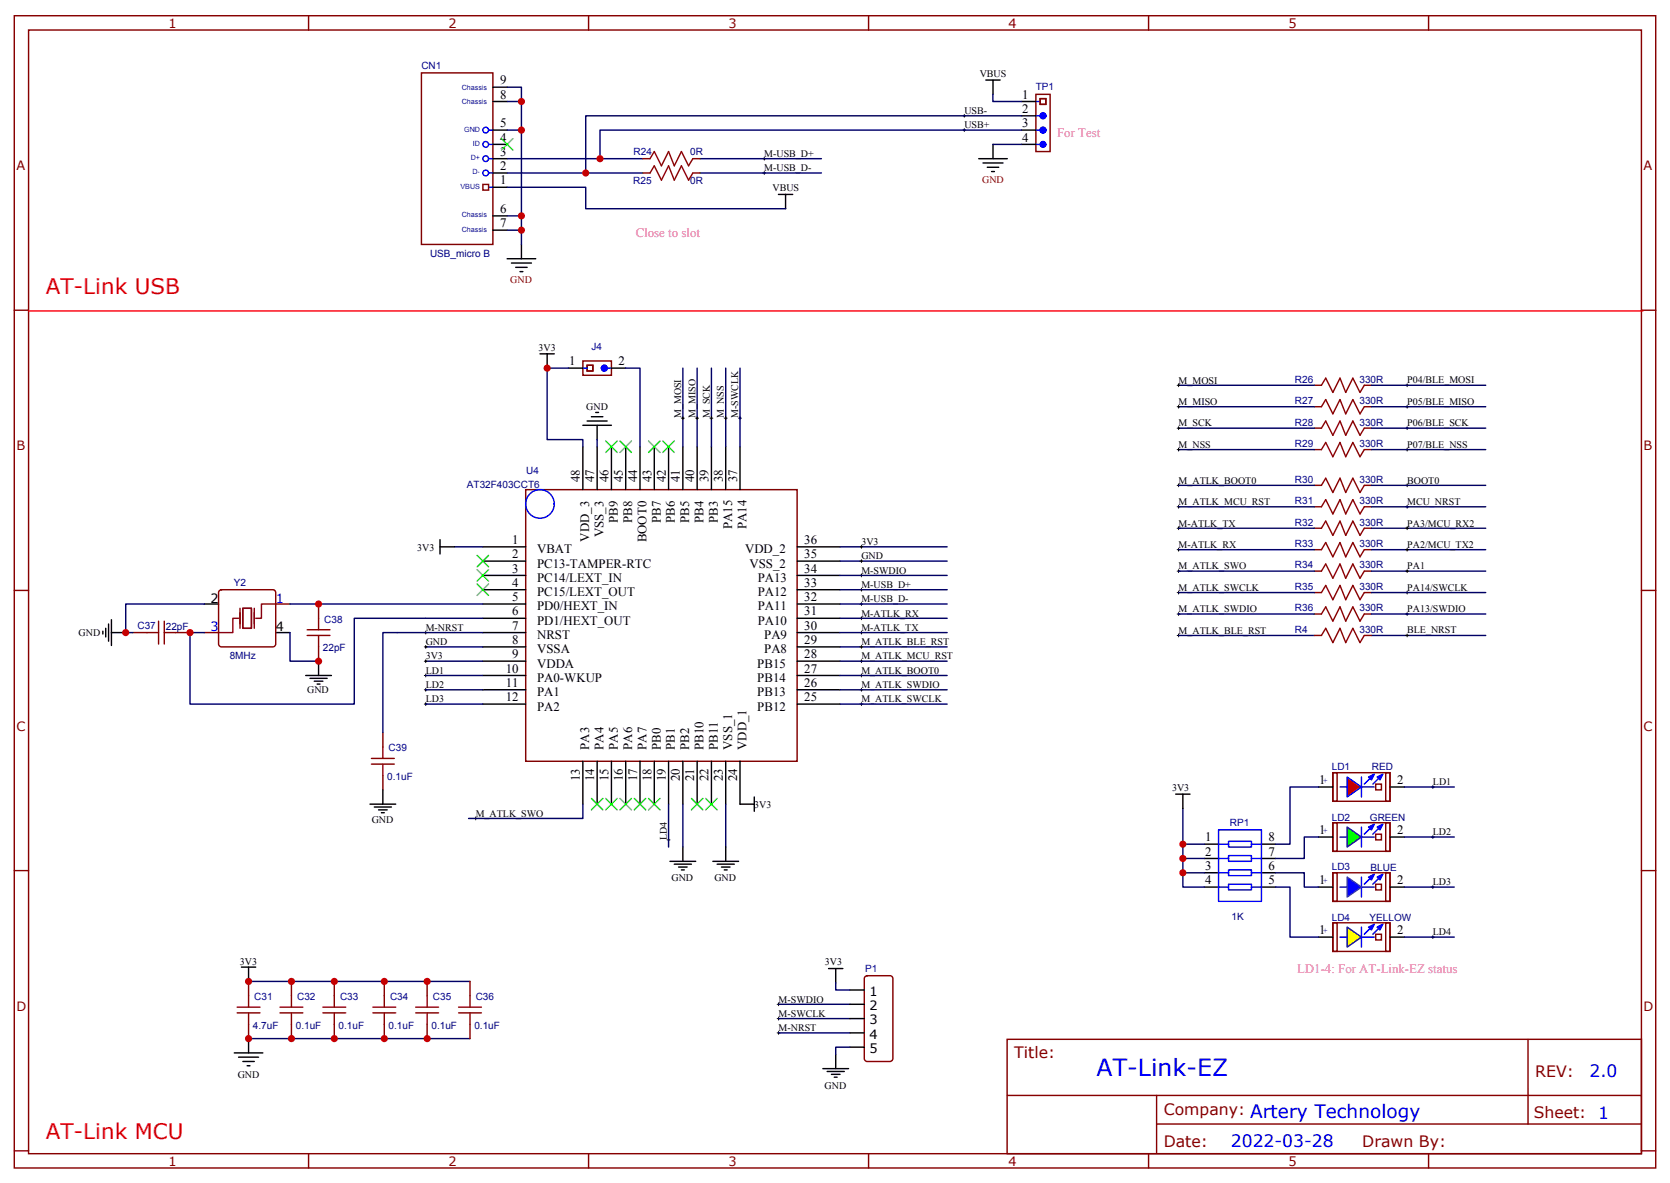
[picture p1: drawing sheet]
<svg xmlns="http://www.w3.org/2000/svg" width="412mm" height="292mm" viewBox="0 0 412 292" stroke-linecap="round" stroke-linejoin="round" font-family="sans-serif">
<g fill="none" stroke="#870000" stroke-width=".35">
<path d="M3.5 3.9h405.4v284.3h-405.4zM7.1 7.4h398.2v277.3h-398.2zM76.2 3.9v3.5M145.3 3.9v3.5M214.5 3.9v3.5M283.6 3.9v3.5M352.8 3.9v3.5M3.5 76.6h3.6M405.3 76.6h3.6M3.5 145.7h3.6M405.3 145.7h3.6M3.5 214.8h3.6"/>
<path d="M405.3 214.8h3.6M248.7 256.5h156.6v28.2h-156.6zM377.3 256.5v20.9M248.7 270.3h156.5M285.6 277.4h119.6M285.6 270.3v14.1M3.5 284h3.6M76.2 284.7v3.5M145.3 284.7v3.5M214.5 284.7v3.5M283.6 284.7v3.5M352.8 284.7v3.5"/>
<path d="M405.3 284h3.6"/>
</g>
<path d="M330.9 218.9h1.8M336.2 216.4v5M336.2 218.9h3.2" fill="none" stroke="#00f" stroke-width=".35"/>
<path d="M332.7 216.4l3.5 2.5-3.5 2.5z" fill="#00f"/>
<path d="M332.7 216.4l3.5 2.5-3.5 2.5z" fill="none" stroke="#1254cc" stroke-width=".35"/>
<path d="M340.1 216.4l1.4-.7-.7 1.4z" fill="#00f"/>
<path d="M340.1 216.4l1.4-.7-.7 1.4z" fill="none" stroke="#00f" stroke-width=".35"/>
<path d="M338 216.4l1.4-.7-.7 1.4z" fill="#00f"/>
<g fill="none" stroke="#00f" stroke-width=".35">
<path d="M120.6 32.1h1.1M120.6 35.6h1.1M120.6 39.2h1.1M255.8 25h1.1M255.8 28.6h1.1M255.8 32.1h1.1M255.8 35.6h1.1M120.6 42.7h1.1M120.6 46.2h1.1M338 216.4l1.4-.7-.7 1.4zM339 216.1l-2.1 2.1M341.1 216.1l-2.1 2.1"/>
<path d="M330.9 231.2h1.8M336.2 228.8v4.9M336.2 231.2h3.2"/>
<circle cx="119.9" cy="32.1" r=".71"/>
<circle cx="119.9" cy="35.6" r=".71"/>
<circle cx="119.9" cy="39.2" r=".71"/>
<circle cx="257.6" cy="32.1" r=".71"/>
<circle cx="257.6" cy="28.6" r=".71"/>
<circle cx="119.9" cy="42.7" r=".71"/>
<circle cx="133.3" cy="124.4" r="3.5"/>
</g>
<path d="M104.1 18h17.6v42.3h-17.6zM255.8 23.3h3.5v14.1h-3.5zM256.9 24.3h1.4v1.5h-1.4zM119.2 45.5h1.4v1.4h-1.4zM129.8 120.8h67v67.1h-67zM329.1 215.4h14.2v7h-14.2zM329.1 215.4h1.1v7h-1.1zM339.7 218.2h1.4v1.4h-1.4zM342.2 215.4h1.1v7h-1.1z" fill="none" stroke="#800000" stroke-width=".35"/>
<g fill="none" stroke="#000" stroke-width=".35">
<path d="M121.7 25h3.5M121.7 32.1h3.5M121.7 35.6h3.5M121.7 21.5h3.5M121.7 39.2h3.5M252.2 25h3.6M252.2 28.6h3.6M252.2 32.1h3.6M252.2 35.6h3.6M121.7 53.3h3.5M121.7 56.8h3.5M121.7 46.2h3.5"/>
<path d="M121.7 42.7h3.5M143.9 110.2v10.6M147.5 110.2v10.6M151 110.2v10.6M154.5 110.2v10.6M158 110.2v10.6M161.6 110.2v10.6M165.1 110.2v10.6M168.6 110.2v10.6M172.2 110.2v10.6M175.7 110.2v10.6M179.2 110.2v10.6"/>
<path d="M182.7 110.2v10.6M119.2 134.9h10.6M119.2 138.5h10.6M196.8 134.9h10.6M196.8 138.5h10.6M119.2 142h10.6M119.2 145.5h10.6M119.2 149h10.6M119.2 152.6h10.6M119.2 156.1h10.6M119.2 159.6h10.6M196.8 142h10.6"/>
<path d="M196.8 145.5h10.6M196.8 149h10.6M196.8 152.6h10.6M196.8 156.1h10.6M196.8 159.6h10.6M119.2 163.2h10.6M119.2 166.7h10.6M119.2 170.2h10.6M119.2 173.7h10.6M196.8 163.2h10.6M196.8 166.7h10.6M196.8 170.2h10.6"/>
<path d="M196.8 173.7h10.6M143.9 187.9v10.5M147.5 187.9v10.5M151 187.9v10.5M154.5 187.9v10.5M158 187.9v10.5M161.6 187.9v10.5M165.1 187.9v10.5M168.6 187.9v10.5M172.2 187.9v10.5M175.7 187.9v10.5M179.2 187.9v10.5"/>
<path d="M182.7 187.9v10.5M325.6 218.9h3.5M343.3 218.9h3.5"/>
</g>
<g fill="#00f" stroke="#00f" stroke-width=".35">
<circle cx="257.6" cy="35.6" r=".71"/>
<circle cx="257.6" cy="28.6" r=".71"/>
<circle cx="257.6" cy="32.1" r=".71"/>
</g>
<path d="M332.7 228.8l3.5 2.4-3.5 2.5z" fill="#ff0"/>
<path d="M332.7 228.8l3.5 2.4-3.5 2.5z" fill="none" stroke="#0000bf" stroke-width=".35"/>
<path d="M340.1 228.8l1.4-.7-.7 1.4z" fill="#00f"/>
<path d="M340.1 228.8l1.4-.7-.7 1.4z" fill="none" stroke="#00f" stroke-width=".35"/>
<path d="M338 228.8l1.4-.7-.7 1.4z" fill="#00f"/>
<path d="M330.9 206.6h1.8M336.2 204.1v4.9M336.2 206.6h3.2M338 228.8l1.4-.7-.7 1.4zM339 228.4l-2.1 2.1M341.1 228.4l-2.1 2.1" fill="none" stroke="#00f" stroke-width=".35"/>
<path d="M329.1 227.7h14.2v7.1h-14.2zM329.1 227.7h1.1v7.1h-1.1zM339.7 230.5h1.4v1.5h-1.4zM342.2 227.7h1.1v7.1h-1.1z" fill="none" stroke="#800000" stroke-width=".35"/>
<path d="M325.6 231.2h3.5M343.3 231.2h3.5" fill="none" stroke="#000" stroke-width=".35"/>
<path d="M332.7 204.1l3.5 2.5-3.5 2.4z" fill="#0f0"/>
<path d="M332.7 204.1l3.5 2.5-3.5 2.4z" fill="none" stroke="#0000bf" stroke-width=".35"/>
<path d="M340.1 204.1l1.4-.7-.7 1.4z" fill="#00f"/>
<path d="M340.1 204.1l1.4-.7-.7 1.4z" fill="none" stroke="#00f" stroke-width=".35"/>
<path d="M338 204.1l1.4-.7-.7 1.4z" fill="#00f"/>
<path d="M330.9 194.2h1.8M336.2 191.7v5M336.2 194.2h3.2M338 204.1l1.4-.7-.7 1.4zM339 203.7l-2.1 2.1M341.1 203.7l-2.1 2.1" fill="none" stroke="#00f" stroke-width=".35"/>
<path d="M329.1 203h14.2v7.1h-14.2zM329.1 203h1.1v7.1h-1.1zM339.7 205.8h1.4v1.5h-1.4zM342.2 203h1.1v7.1h-1.1z" fill="none" stroke="#800000" stroke-width=".35"/>
<path d="M325.6 206.6h3.5M343.3 206.6h3.5" fill="none" stroke="#000" stroke-width=".35"/>
<path d="M332.7 191.7l3.5 2.5-3.5 2.5z" fill="#f00"/>
<path d="M332.7 191.7l3.5 2.5-3.5 2.5z" fill="none" stroke="#00f" stroke-width=".35"/>
<path d="M340.1 191.7l1.4-.7-.7 1.4z" fill="#00f"/>
<path d="M340.1 191.7l1.4-.7-.7 1.4z" fill="none" stroke="#00f" stroke-width=".35"/>
<path d="M338 191.7l1.4-.7-.7 1.4z" fill="#00f"/>
<g fill="none" stroke="#00f" stroke-width=".35">
<path d="M143.9 90.8h1.1M149.9 90.8h1.1M338 191.7l1.4-.7-.7 1.4zM339 191.4l-2.1 2.1M341.1 191.4l-2.1 2.1M300.9 204.8h10.6v17.6h-10.6zM300.9 208.3h2.5M300.9 211.8h2.5M300.9 215.4h2.5M300.9 218.9h2.5M303.4 207.6h5.6v1.4h-5.6zM303.4 211.1h5.6v1.4h-5.6z"/>
<path d="M303.4 214.7h5.6v1.4h-5.6zM303.4 218.2h5.6v1.4h-5.6zM309 208.3h2.5M309 211.8h2.5M309 215.4h2.5M309 218.9h2.5"/>
<circle cx="149.2" cy="90.8" r=".71"/>
</g>
<path d="M143.9 89.1h7.1v3.5h-7.1zM145 90.1h1.4v1.4h-1.4zM329.1 190.7h14.2v7h-14.2zM329.1 190.7h1.1v7h-1.1zM339.7 193.5h1.4v1.4h-1.4zM342.2 190.7h1.1v7h-1.1z" fill="none" stroke="#800000" stroke-width=".35"/>
<g fill="none" stroke="#000" stroke-width=".35">
<path d="M243.5 19.8h3.5M245.2 19.8v3.5M241.7 39.2h7M245.2 35.6v3.6M192.2 48h3.6M194 48v3.5M242.7 40.2h5M243.8 41.3h2.8M244.9 42.3h.7M125.2 63.9h7.1M126.3 64.9h4.9M127.4 66h2.8"/>
<path d="M128.4 67h.7M128.8 60.3v3.6M133.3 87.3h3.6M135.1 87.3v3.5M140.4 90.8h3.5M151 90.8h3.5M143.9 105h7.1M145 103.9h4.9M146 102.8h2.9M147.1 101.8h.7M147.5 105v3.5M108.7 134.9h3.5"/>
<path d="M108.7 133.2v3.5M25.4 155.8v.7M26.1 155v2.2M26.8 154v4.2M27.5 156.1h3.5M27.5 152.9v6.4M50.4 149h3.6M68.1 156.1h3.5M75.5 166.7h6.3M76.6 167.4h4.2M77.6 168.1h2.1M78.3 168.8h.7"/>
<path d="M78.7 163.2v3.5M91.4 198.4h6.3M92.4 199.1h4.3M93.5 199.8h2.1M94.5 194.9v3.5M182.7 198.4h3.6M186.3 196.7v3.5M290.3 196h3.6M292.1 196v3.5M325.6 194.2h3.5M343.3 194.2h3.5M94.2 200.6h.7"/>
<path d="M165.5 212.5h6.3M166.5 213.3h4.2M167.6 214h2.1M168.3 214.7h.7M168.6 209v3.5M176 212.5h6.4M177.1 213.3h4.2M178.2 214h2.1M178.9 214.7h.7M179.2 209v3.5M297.4 208.3h3.5M297.4 211.8h3.5"/>
<path d="M297.4 215.4h3.5M297.4 218.9h3.5M311.5 208.3h3.5M311.5 211.8h3.5M311.5 215.4h3.5M311.5 218.9h3.5M59.6 238.7h3.5M61.4 238.7v3.5M204.6 239h3.5M206.4 239v3.5M57.9 259.8h7M61.4 256.3v3.5"/>
<path d="M209.9 244.3h3.5M209.9 247.8h3.5M209.9 251.4h3.5M209.9 254.9h3.5M209.9 258.4h3.5M58.9 260.9h5M60 261.9h2.8M61 263h.7M203.2 263.7h6.3M204.3 264.4h4.2M205.3 265.1h2.1M206 265.8h.7"/>
<path d="M206.4 260.2v3.5"/>
</g>
<g fill="none" stroke="#000" stroke-width=".25">
<path d="M188.4 39.2h.7M188.7 38.8v.7M237.8 28.6h.7M237.8 32.1h.7M238.1 28.2v.7M238.1 31.8v.7M188.4 42.7h.7M188.7 42.3v.7M290.7 95.1h.7M291 94.7v.7M347.1 95.1h.7M347.5 94.7v.7"/>
<path d="M168.3 103.2h.7M168.6 102.8v.7M171.8 103.2h.7M172.2 102.8v.7M175.3 103.2h.7M175.7 102.8v.7M178.9 103.2h.7M179.2 102.8v.7M182.4 103.2h.7M182.7 102.8v.7M290.7 119.8h.7M290.7 110.9h.7"/>
<path d="M290.7 105.7h.7M290.7 100.4h.7M291 100v.7M291 105.3v.7M291 110.6v.7M291 119.4v.7M347.1 119.8h.7M347.1 110.9h.7M347.1 105.7h.7M347.1 100.4h.7M347.5 100v.7M347.5 105.3v.7"/>
<path d="M347.5 110.6v.7M347.5 119.4v.7M212.4 134.9h.7M212.4 138.5h.7M212.7 134.6v.7M212.7 138.1v.7M290.7 125.1h.7M290.7 135.6h.7M290.7 130.4h.7M291 124.7v.7M291 130v.7M291 135.3v.7"/>
<path d="M347.1 125.1h.7M347.1 135.6h.7M347.1 130.4h.7M347.5 124.7v.7M347.5 130v.7M347.5 135.3v.7M104.8 156.1h.7M104.8 159.6h.7M105.1 155.8v.7M105.1 159.3v.7M212.4 156.1h.7M212.4 142h.7"/>
<path d="M212.4 152.6h.7M212.4 149h.7M212.4 145.5h.7M212.4 159.6h.7M212.7 141.6v.7M212.7 145.2v.7M212.7 148.7v.7M212.7 152.2v.7M212.7 155.8v.7M212.7 159.3v.7M290.7 140.9h.7M290.7 151.5h.7"/>
<path d="M290.7 146.2h.7M290.7 156.8h.7M291 140.6v.7M291 145.9v.7M291 151.2v.7M291 156.5v.7M347.1 140.9h.7M347.1 151.5h.7M347.1 146.2h.7M347.1 156.8h.7M347.5 140.6v.7M347.5 145.9v.7"/>
<path d="M347.5 151.2v.7M347.5 156.5v.7M104.8 173.7h.7M104.8 170.2h.7M104.8 166.7h.7M104.8 163.2h.7M105.1 162.8v.7M105.1 166.3v.7M105.1 169.9v.7M105.1 173.4v.7M212.4 173.7h.7M212.4 170.2h.7"/>
<path d="M212.4 166.7h.7M212.4 163.2h.7M212.7 162.8v.7M212.7 166.3v.7M212.7 169.9v.7M212.7 173.4v.7M353.5 194.2h.7M353.8 193.9v.7M117.1 202h.7M117.5 201.6v.7M164.7 207.3h.8M165.1 206.9v.7"/>
<path d="M353.5 218.9h.7M353.5 206.6h.7M353.8 206.2v.7M353.8 218.5v.8M353.5 231.2h.7M353.8 230.9v.7M191.9 254.9h.7M191.9 247.8h.7M191.9 251.4h.7M192.3 247.5v.7M192.3 251v.7M192.3 254.5v.7"/>
</g>
<g fill="none" stroke="#006" stroke-width=".35">
<path d="M125.2 39.2h33.5M125.2 21.5h3.6v38.8M125.2 32.1h3.6M125.2 25h3.6M172.9 39.2h29.9M245.2 23.3v1.7h7M245.2 35.6h7M252.2 28.6h-107.6v14.1M252.2 32.1h-104v7.1M125.2 42.7h33.5M125.2 46.2h19.4v5.3h49.4M125.2 53.3h3.6"/>
<path d="M125.2 56.8h3.6M172.9 42.7h29.9M140.4 90.8h-5.3v17.7h8.8v1.7M154.5 90.8h3.5v19.4M168.6 90.8v19.4M172.2 90.8v19.4M175.7 90.8v19.4M179.2 90.8v19.4M182.7 90.8v19.4M291 95.1h33.6M338.7 95.1h28.2M147.5 108.5v1.7"/>
<path d="M291 119.8h33.6M291 100.4h33.6M291 105.7h33.6M291 110.9h33.6M338.7 119.8h28.2M338.7 100.4h28.2M338.7 105.7h28.2M338.7 110.9h28.2M112.2 134.9h7M207.4 134.9h26.5M207.4 138.5h26.5M291 125.1h33.6"/>
<path d="M291 130.4h33.6M291 135.6h33.6M338.7 125.1h28.2M338.7 130.4h28.2M338.7 135.6h28.2M50.4 149h-19.4v7.1h1.8M71.6 156.1v7.1h7.1M71.6 149h47.6M105.1 159.6h14.1M119.2 156.1h-24.7v24.7M119.2 152.6h-31.7v21.1h-40.6v-17.6h3.5M207.4 159.6h26.5"/>
<path d="M207.4 149h26.5M207.4 152.6h26.5M207.4 142h26.5M207.4 145.5h26.5M207.4 156.1h26.5M291 140.9h33.6M291 146.2h33.6M291 151.5h33.6M291 156.8h33.6M338.7 140.9h28.2M338.7 146.2h28.2M338.7 151.5h28.2"/>
<path d="M338.7 156.8h28.2M105.1 163.2h14.1M105.1 166.7h14.1M105.1 170.2h14.1M105.1 173.7h14.1M207.4 163.2h26.5M207.4 166.7h26.5M207.4 170.2h26.5M207.4 173.7h26.5M143.9 198.4v3.6h-28.2M165.1 198.4v10.6M168.6 198.4v10.6"/>
<path d="M179.2 198.4v10.6M292.1 199.5v19.4h5.3M325.6 194.2h-7v14.1h-3.6M346.8 194.2h12.3M292.1 215.4h5.3M292.1 211.8h5.3M292.1 208.3h5.3M315 215.4h7.1v3.5h3.5M315 218.9h3.6v12.3h7M325.6 206.6h-3.5v5.2h-7.1M346.8 206.6h12.3M346.8 218.9h12.3"/>
<path d="M346.8 231.2h12.3M61.4 256.3h54.7M61.4 242.2h54.7M192.3 247.8h17.6M192.3 251.4h17.6M192.3 254.9h17.6M206.4 242.5v1.8h3.5M209.9 258.4h-3.5v1.8"/>
</g>
<g fill="none" stroke="#a10000" stroke-width=".35">
<path d="M160.5 39.2l1.1-1.8 1.7 3.5 1.8-3.5 1.4 3.5 1.8-3.5 1.7 3.5 1.1-1.7M160.5 42.7l1.1-1.8 1.7 3.5 1.8-3.5 1.4 3.5 1.8-3.5 1.7 3.5 1.1-1.7M326.3 95.1l1.1-1.8 1.7 3.5 1.8-3.5 1.4 3.5 1.8-3.5 1.7 3.5 1.1-1.7M326.3 119.8l1.1-1.8 1.7 3.5 1.8-3.5 1.4 3.5 1.8-3.5 1.7 3.5 1.1-1.7M326.3 110.9l1.1-1.7 1.7 3.5 1.8-3.5 1.4 3.5 1.8-3.5 1.7 3.5 1.1-1.8M326.3 105.7l1.1-1.8 1.7 3.5 1.8-3.5 1.4 3.5 1.8-3.5 1.7 3.5 1.1-1.7M326.3 100.4l1.1-1.8 1.7 3.5 1.8-3.5 1.4 3.5 1.8-3.5 1.7 3.5 1.1-1.7M326.3 125.1l1.1-1.8 1.7 3.5 1.8-3.5 1.4 3.5 1.8-3.5 1.7 3.5 1.1-1.7M326.3 130.4l1.1-1.8 1.7 3.5 1.8-3.5 1.4 3.5 1.8-3.5 1.7 3.5 1.1-1.7M326.3 135.6l1.1-1.7 1.7 3.5 1.8-3.5 1.4 3.5 1.8-3.5 1.7 3.5 1.1-1.8M36.3 156.1h2.9M39.2 153.3v5.6"/>
<path d="M40.6 156.1h2.8M40.6 153.3v5.6M75.8 155.4h5.7M75.8 156.8h5.7M78.7 152.6v2.8M78.7 156.8v2.8M326.3 140.9l1.1-1.7 1.7 3.5 1.8-3.5 1.4 3.5 1.8-3.5 1.7 3.5 1.1-1.8M326.3 146.2l1.1-1.7 1.7 3.5 1.8-3.5 1.4 3.5 1.8-3.5 1.7 3.5 1.1-1.8M326.3 151.5l1.1-1.7 1.7 3.5 1.8-3.5 1.4 3.5 1.8-3.5 1.7 3.5 1.1-1.8M326.3 156.8l1.1-1.8 1.7 3.6 1.8-3.6 1.4 3.6 1.8-3.6 1.7 3.6 1.1-1.8M91.7 187.1h5.7M91.7 188.6h5.7"/>
<path d="M94.5 184.3v2.8M94.5 188.6v2.8M58.6 248.5h5.6M58.6 249.9h5.6M61.4 245.7v2.8M61.4 249.9v2.9M69.1 248.5h5.7M69.1 249.9h5.7M72 245.7v2.8M72 249.9v2.9M79.7 248.5h5.7M79.7 249.9h5.7"/>
<path d="M82.5 245.7v2.8M82.5 249.9v2.9M92.1 248.5h5.6M92.1 249.9h5.6M94.9 245.7v2.8M94.9 249.9v2.9M102.7 248.5h5.6M102.7 249.9h5.6M105.5 245.7v2.8M105.5 249.9v2.9M113.2 248.5h5.7M113.2 249.9h5.7"/>
<path d="M116.1 245.7v2.8M116.1 249.9v2.9"/>
</g>
<g fill="none" stroke="#870000" stroke-width=".35">
<path d="M158.7 39.2h1.8M171.1 39.2h1.8M158.7 42.7h1.8M171.1 42.7h1.8M324.6 95.1h1.7M336.9 95.1h1.8M324.6 119.8h1.7M324.6 110.9h1.7M324.6 105.7h1.7M324.6 100.4h1.7M336.9 119.8h1.8M336.9 110.9h1.8"/>
<path d="M336.9 105.7h1.8M336.9 100.4h1.8M324.6 125.1h1.7M324.6 130.4h1.7M324.6 135.6h1.7M336.9 125.1h1.8M336.9 130.4h1.8M336.9 135.6h1.8M32.8 156.1h3.5M43.4 156.1h3.5M50.4 156.1h3.6M54.2 145.7l.5-.2h12.7a.71 .71 0 0 1 .7 .7v12.7a.76 .76 0 0 1-.7 .7h-12.7a.76 .76 0 0 1-.7-.7v-12.7z"/>
<path d="M68.1 149h3.5M78.7 149v3.6M78.7 159.6v3.6M324.6 140.9h1.7M324.6 146.2h1.7M324.6 151.5h1.7M324.6 156.8h1.7M336.9 140.9h1.8M336.9 146.2h1.8M336.9 151.5h1.8M336.9 156.8h1.8M94.5 180.8v3.5"/>
<path d="M94.5 191.4v3.5M61.4 242.2v3.5M61.4 252.8v3.5M72 242.2v3.5M72 252.8v3.5M82.5 242.2v3.5M82.5 252.8v3.5M94.9 242.2v3.5M94.9 252.8v3.5M105.5 242.2v3.5M105.5 252.8v3.5M116.1 242.2v3.5"/>
<path d="M116.1 252.8v3.5M213.7 241l.4-.2h5.7a.71 .71 0 0 1 .7 .7v19.7a.76 .76 0 0 1-.7 .7h-5.7a.76 .76 0 0 1-.7-.7v-19.7z"/>
</g>
<circle cx="149.2" cy="90.8" r=".71" fill="#00f" stroke="#00f" stroke-width=".35"/>
<path d="M58.9 152.6h-1.4v3.5h-3.5M59.3 150.1v4.9M60 150.1h2.1v4.9h-2.1zM62.8 150.1v4.9M68.1 149h-3.5v3.6h-1.5" fill="none" stroke="#870012" stroke-width=".35"/>
<path d="M7.1 76.7h398.6" fill="none" stroke="#f00" stroke-width=".35"/>
<g fill="none" stroke="#3c3" stroke-width=".35">
<path d="M123.8 34.2l2.8 2.8M126.6 34.2l-2.8 2.8M149.6 108.8l2.8 2.9M152.4 108.8l-2.8 2.9M153.1 108.8l2.8 2.9M155.9 108.8l-2.8 2.9M160.2 108.8l2.8 2.9M163 108.8l-2.8 2.9M163.7 108.8l2.8 2.9M166.5 108.8l-2.8 2.9M117.8 137.1l2.8 2.8M120.6 137.1l-2.8 2.8"/>
<path d="M117.8 140.6l2.8 2.8M117.8 144.1l2.8 2.8M120.6 140.6l-2.8 2.8M120.6 144.1l-2.8 2.8M146 197l2.9 2.8M148.9 197l-2.9 2.8M149.6 197l2.8 2.8M152.4 197l-2.8 2.8M153.1 197l2.8 2.8M155.9 197l-2.8 2.8M156.6 197l2.9 2.8M159.5 197l-2.9 2.8"/>
<path d="M160.2 197l2.8 2.8M163 197l-2.8 2.8M170.7 197l2.9 2.8M173.6 197l-2.9 2.8M174.3 197l2.8 2.8M177.1 197l-2.8 2.8"/>
</g>
<g fill="#c00">
<circle cx="128.8" cy="53.3" r=".88"/>
<circle cx="128.8" cy="56.8" r=".88"/>
<circle cx="128.8" cy="32.1" r=".88"/>
<circle cx="128.8" cy="25" r=".88"/>
<circle cx="61.4" cy="242.2" r=".88"/>
<circle cx="61.4" cy="256.3" r=".88"/>
<circle cx="72" cy="242.2" r=".88"/>
<circle cx="72" cy="256.3" r=".88"/>
<circle cx="82.6" cy="242.2" r=".88"/>
<circle cx="82.6" cy="256.3" r=".88"/>
<circle cx="94.9" cy="242.2" r=".88"/>
<circle cx="94.9" cy="256.3" r=".88"/>
<circle cx="292.1" cy="215.4" r=".88"/>
<circle cx="292.1" cy="211.8" r=".88"/>
<circle cx="292.1" cy="208.3" r=".88"/>
<circle cx="78.7" cy="149" r=".88"/>
<circle cx="78.7" cy="163.2" r=".88"/>
<circle cx="31" cy="156.1" r=".88"/>
<circle cx="46.9" cy="156.1" r=".88"/>
<circle cx="135.1" cy="90.8" r=".88"/>
<circle cx="105.5" cy="242.2" r=".88"/>
<circle cx="105.5" cy="256.3" r=".88"/>
<circle cx="144.6" cy="42.7" r=".88"/>
<circle cx="148.2" cy="39.2" r=".88"/>
</g>
<text font-size="5.8" fill="#00f" x="270.8" y="265.5">AT-Link-EZ</text>
<g font-size="5.3" fill="#f00">
<text x="11.3" y="72.7">AT-Link USB</text>
<text x="11.3" y="281.2">AT-Link MCU</text>
</g>
<text font-size="4.6" fill="#00f" x="308.7" y="275.9">Artery Technology</text>
<g font-size="4.2" fill="#00f">
<text x="392.5" y="265.7">2.0</text>
<text x="304" y="283.1">2022-03-28</text>
</g>
<g font-size="3.9" fill="#800">
<text x="250.5" y="261.1">Title:</text>
<text x="379.1" y="265.7">REV:</text>
<text x="287.4" y="275.3">Company:</text>
<text x="378.7" y="275.9">Sheet: 1</text>
<text x="287.4" y="282.9">Date:</text>
<text x="336.4" y="283">Drawn By:</text>
</g>
<g font-size="3.2" fill="#800">
<text x="41.6" y="6.9">1</text>
<text x="110.8" y="6.9">2</text>
<text x="179.9" y="6.9">3</text>
<text x="249.1" y="6.9">4</text>
<text x="318.2" y="6.9">5</text>
<text x="4.1" y="42">A</text>
<text x="405.9" y="42">A</text>
<text x="4.1" y="111.1">B</text>
<text x="405.9" y="111.1">B</text>
<text x="4.1" y="180.3">C</text>
<text x="405.9" y="180.3">C</text>
<text x="4.1" y="249.4">D</text>
<text x="405.9" y="249.4">D</text>
<text x="41.6" y="287.7">1</text>
<text x="110.8" y="287.7">2</text>
<text x="179.9" y="287.7">3</text>
<text x="249.1" y="287.7">4</text>
<text x="318.2" y="287.7">5</text>
</g>
<g font-size="3.2">
<text x="123.5" y="20.8">9</text>
<text x="123.5" y="24.3">8</text>
<text x="252.4" y="24.3">1</text>
<text x="252.4" y="27.9">2</text>
<text x="123.5" y="31.4">5</text>
<text x="123.5" y="34.9">4</text>
<text x="252.4" y="31.4">3</text>
<text x="252.4" y="34.9">4</text>
<text x="123.5" y="42">2</text>
<text x="123.5" y="38.5">3</text>
<text x="123.5" y="45.5">1</text>
<text x="123.5" y="52.6">6</text>
<text x="123.5" y="56.1">7</text>
<text x="140.6" y="90.1">1</text>
<text x="152.8" y="90.1">2</text>
<text x="143.2" y="119.1" transform="rotate(-90 143.2 119.1)">48</text>
<text x="146.8" y="119.1" transform="rotate(-90 146.8 119.1)">47</text>
<text x="150.3" y="119.1" transform="rotate(-90 150.3 119.1)">46</text>
<text x="153.8" y="119.1" transform="rotate(-90 153.8 119.1)">45</text>
<text x="157.3" y="119.1" transform="rotate(-90 157.3 119.1)">44</text>
<text x="160.9" y="119.1" transform="rotate(-90 160.9 119.1)">43</text>
<text x="164.4" y="119.1" transform="rotate(-90 164.4 119.1)">42</text>
<text x="167.9" y="119.1" transform="rotate(-90 167.9 119.1)">41</text>
<text x="171.4" y="119.1" transform="rotate(-90 171.4 119.1)">40</text>
<text x="175" y="119.1" transform="rotate(-90 175 119.1)">39</text>
<text x="178.5" y="119.1" transform="rotate(-90 178.5 119.1)">38</text>
<text x="182" y="119.1" transform="rotate(-90 182 119.1)">37</text>
<text x="152.6" y="129.1" transform="rotate(-90 152.6 129.1)">PB9</text>
<text x="156.1" y="129.1" transform="rotate(-90 156.1 129.1)">PB8</text>
<text x="163.2" y="129.1" transform="rotate(-90 163.2 129.1)">PB7</text>
<text x="166.7" y="129.1" transform="rotate(-90 166.7 129.1)">PB6</text>
<text x="170.2" y="129.1" transform="rotate(-90 170.2 129.1)">PB5</text>
<text x="173.7" y="129.1" transform="rotate(-90 173.7 129.1)">PB4</text>
<text x="177.3" y="129.1" transform="rotate(-90 177.3 129.1)">PB3</text>
<text x="180.8" y="130.5" transform="rotate(-90 180.8 130.5)">PA15</text>
<text x="184.3" y="130.5" transform="rotate(-90 184.3 130.5)">PA14</text>
<text x="126.5" y="134.2">1</text>
<text x="126.5" y="137.8">2</text>
<text x="132.6" y="136.5">VBAT</text>
<text x="145.5" y="133.7" transform="rotate(-90 145.5 133.7)">VDD_3</text>
<text x="149" y="132.6" transform="rotate(-90 149 132.6)">VSS_3</text>
<text x="159.6" y="133.8" transform="rotate(-90 159.6 133.8)">BOOT0</text>
<text x="184" y="136.5">VDD_2</text>
<text x="198.6" y="134.2">36</text>
<text x="198.6" y="137.8">35</text>
<text x="126.5" y="141.3">3</text>
<text x="132.6" y="140.1">PC13-TAMPER-RTC</text>
<text x="132.6" y="143.6">PC14/LEXT_IN</text>
<text x="185.1" y="140.1">VSS_2</text>
<text x="187.1" y="143.6">PA13</text>
<text x="198.6" y="141.3">34</text>
<text x="52" y="148.7">2</text>
<text x="126.5" y="144.8">4</text>
<text x="126.5" y="148.3">5</text>
<text x="132.6" y="147.1">PC15/LEXT_OUT</text>
<text x="187.1" y="147.1">PA12</text>
<text x="198.6" y="144.8">33</text>
<text x="198.6" y="148.3">32</text>
<text x="68.1" y="155.8">4</text>
<text x="126.5" y="151.9">6</text>
<text x="126.5" y="155.4">7</text>
<text x="132.6" y="150.6">PD0/HEXT_IN</text>
<text x="132.6" y="154.2">PD1/HEXT_OUT</text>
<text x="187.1" y="150.6">PA11</text>
<text x="187.1" y="154.2">PA10</text>
<text x="198.6" y="155.4">30</text>
<text x="198.6" y="151.9">31</text>
<text x="126.5" y="158.9">8</text>
<text x="132.6" y="157.7">NRST</text>
<text x="132.6" y="161.2">VSSA</text>
<text x="188.7" y="157.7">PA9</text>
<text x="188.7" y="161.2">PA8</text>
<text x="198.6" y="158.9">29</text>
<text x="124.9" y="166">10</text>
<text x="126.5" y="162.5">9</text>
<text x="132.6" y="164.7">VDDA</text>
<text x="187" y="164.7">PB15</text>
<text x="198.6" y="162.5">28</text>
<text x="198.6" y="166">27</text>
<text x="124.9" y="169.5">11</text>
<text x="124.9" y="173">12</text>
<text x="132.6" y="168.3">PA0-WKUP</text>
<text x="132.6" y="171.8">PA1</text>
<text x="187" y="168.3">PB14</text>
<text x="187" y="171.8">PB13</text>
<text x="198.6" y="169.5">26</text>
<text x="198.6" y="173">25</text>
<text x="132.6" y="175.3">PA2</text>
<text x="187" y="175.3">PB12</text>
<text x="145.5" y="185" transform="rotate(-90 145.5 185)">PA3</text>
<text x="149" y="185" transform="rotate(-90 149 185)">PA4</text>
<text x="152.6" y="185" transform="rotate(-90 152.6 185)">PA5</text>
<text x="156.1" y="185" transform="rotate(-90 156.1 185)">PA6</text>
<text x="159.6" y="185" transform="rotate(-90 159.6 185)">PA7</text>
<text x="163.2" y="185" transform="rotate(-90 163.2 185)">PB0</text>
<text x="166.7" y="185" transform="rotate(-90 166.7 185)">PB1</text>
<text x="170.2" y="185" transform="rotate(-90 170.2 185)">PB2</text>
<text x="173.7" y="185" transform="rotate(-90 173.7 185)">PB10</text>
<text x="177.3" y="185" transform="rotate(-90 177.3 185)">PB11</text>
<text x="180.8" y="185" transform="rotate(-90 180.8 185)">VSS_1</text>
<text x="184.3" y="185" transform="rotate(-90 184.3 185)">VDD_1</text>
<text x="143.2" y="192.8" transform="rotate(-90 143.2 192.8)">13</text>
<text x="146.8" y="192.8" transform="rotate(-90 146.8 192.8)">14</text>
<text x="150.3" y="192.8" transform="rotate(-90 150.3 192.8)">15</text>
<text x="153.8" y="192.8" transform="rotate(-90 153.8 192.8)">16</text>
<text x="157.3" y="192.8" transform="rotate(-90 157.3 192.8)">17</text>
<text x="160.9" y="192.8" transform="rotate(-90 160.9 192.8)">18</text>
<text x="164.4" y="192.8" transform="rotate(-90 164.4 192.8)">19</text>
<text x="167.9" y="192.8" transform="rotate(-90 167.9 192.8)">20</text>
<text x="171.4" y="192.8" transform="rotate(-90 171.4 192.8)">21</text>
<text x="175" y="192.8" transform="rotate(-90 175 192.8)">22</text>
<text x="178.5" y="192.8" transform="rotate(-90 178.5 192.8)">23</text>
<text x="182" y="192.8" transform="rotate(-90 182 192.8)">24</text>
<text x="325.8" y="193.5">1</text>
<text x="345" y="193.5">2</text>
<text x="297.6" y="207.6">1</text>
<text x="313.3" y="207.6">8</text>
<text x="325.8" y="205.8">1</text>
<text x="345" y="205.8">2</text>
<text x="297.6" y="211.1">2</text>
<text x="297.6" y="214.7">3</text>
<text x="313.3" y="211.1">7</text>
<text x="313.3" y="214.7">6</text>
<text x="297.6" y="218.2">4</text>
<text x="313.3" y="218.2">5</text>
<text x="325.8" y="218.2">1</text>
<text x="345" y="218.2">2</text>
<text x="325.8" y="230.5">1</text>
<text x="345" y="230.5">2</text>
<text x="214.7" y="245.7">1</text>
<text x="214.7" y="249.2">2</text>
<text x="214.7" y="252.8">3</text>
<text x="214.7" y="256.3">4</text>
<text x="214.7" y="259.8">5</text>
</g>
<g font-size="3.2" fill="#f0f">
<text x="261.1" y="33.9">For Test</text>
<text x="157" y="58.6">Close to slot</text>
<text x="320.3" y="240.1">LD1-4: For AT-Link-EZ status</text>
</g>
<g font-size="3.2" fill="#00f">
<text x="68.1" y="148.7">1</text>
<text x="52" y="155.8">3</text>
</g>
<g font-size="2.5" fill="#009">
<text x="104.1" y="16.9">CN1</text>
<text x="255.8" y="22.2">TP1</text>
<text x="156.5" y="38.3">R24</text>
<text x="156.4" y="45.3">R25</text>
<text x="146.1" y="86.3">J4</text>
<text x="319.8" y="94.4">R26</text>
<text x="319.8" y="99.7">R27</text>
<text x="319.8" y="105">R28</text>
<text x="319.8" y="110.3">R29</text>
<text x="129.9" y="116.9">U4</text>
<text x="319.8" y="119.1">R30</text>
<text x="319.8" y="124.4">R31</text>
<text x="319.8" y="129.7">R32</text>
<text x="319.8" y="135">R33</text>
<text x="319.8" y="140.3">R34</text>
<text x="57.7" y="144.6">Y2</text>
<text x="319.8" y="145.6">R35</text>
<text x="34" y="155.3">C37</text>
<text x="80.1" y="153.7">C38</text>
<text x="319.8" y="150.9">R36</text>
<text x="319.8" y="156.2">R4</text>
<text x="96" y="185.4">C39</text>
<text x="328.9" y="190">LD1</text>
<text x="303.7" y="203.9">RP1</text>
<text x="328.9" y="202.7">LD2</text>
<text x="328.9" y="214.7">LD3</text>
<text x="328.9" y="227.4">LD4</text>
<text x="213.6" y="239.9">P1</text>
<text x="62.8" y="246.8">C31</text>
<text x="73.4" y="246.8">C32</text>
<text x="84" y="246.8">C33</text>
<text x="96.3" y="246.8">C34</text>
<text x="106.9" y="246.8">C35</text>
<text x="117.5" y="246.8">C36</text>
</g>
<g font-size="2.5">
<text x="241.9" y="19.1">VBUS</text>
<text x="238.2" y="28.2">USB-</text>
<text x="238.2" y="31.7">USB+</text>
<text x="188.7" y="38.7">M-USB_D+</text>
<text x="188.7" y="42.3">M-USB_D-</text>
<text x="190.8" y="47.1">VBUS</text>
<text x="133" y="86.7">3V3</text>
<text x="291" y="94.7">M_MOSI</text>
<text x="347.5" y="94.6">P04/BLE_MOSI</text>
<text x="144.8" y="101.1">GND</text>
<text x="291" y="99.9">M_MISO</text>
<text x="347.5" y="99.9">P05/BLE_MISO</text>
<text x="168.2" y="103.2" transform="rotate(-90 168.2 103.2)">M_MOSI</text>
<text x="171.7" y="103.2" transform="rotate(-90 171.7 103.2)">M_MISO</text>
<text x="175.3" y="103.2" transform="rotate(-90 175.3 103.2)">M_SCK</text>
<text x="178.8" y="103.2" transform="rotate(-90 178.8 103.2)">M_NSS</text>
<text x="182.3" y="103.2" transform="rotate(-90 182.3 103.2)">M-SWCLK</text>
<text x="291" y="105.2">M_SCK</text>
<text x="347.5" y="105.2">P06/BLE_SCK</text>
<text x="291" y="110.5">M_NSS</text>
<text x="347.5" y="110.4">P07/BLE_NSS</text>
<text x="291" y="119.3">M_ATLK_BOOT0</text>
<text x="347.5" y="119.3">BOOT0</text>
<text x="291" y="124.6">M_ATLK_MCU_RST</text>
<text x="347.5" y="124.6">MCU_NRST</text>
<text x="291" y="129.9">M-ATLK_TX</text>
<text x="347.5" y="129.9">PA3/MCU_RX2</text>
<text x="103.1" y="135.9">3V3</text>
<text x="212.7" y="134.5">3V3</text>
<text x="291" y="135.2">M-ATLK_RX</text>
<text x="347.5" y="135.2">PA2/MCU_TX2</text>
<text x="212.7" y="138">GND</text>
<text x="212.7" y="141.6">M-SWDIO</text>
<text x="291" y="140.5">M_ATLK_SWO</text>
<text x="347.5" y="140.5">PA1</text>
<text x="212.7" y="148.6">M-USB_D-</text>
<text x="212.7" y="145.1">M-USB_D+</text>
<text x="291" y="145.8">M_ATLK_SWCLK</text>
<text x="347.5" y="145.8">PA14/SWCLK</text>
<text x="105.1" y="155.7">M-NRST</text>
<text x="212.7" y="155.7">M-ATLK_TX</text>
<text x="212.7" y="152.2">M-ATLK_RX</text>
<text x="291" y="151.1">M_ATLK_SWDIO</text>
<text x="347.5" y="151.1">PA13/SWDIO</text>
<text x="19.4" y="157">GND</text>
<text x="105.1" y="159.2">GND</text>
<text x="212.7" y="159.2">M_ATLK_BLE_RST</text>
<text x="291" y="156.4">M_ATLK_BLE_RST</text>
<text x="347.5" y="156.3">BLE_NRST</text>
<text x="105.1" y="166.3">LD1</text>
<text x="105.1" y="162.7">3V3</text>
<text x="212.7" y="166.3">M_ATLK_BOOT0</text>
<text x="212.7" y="162.7">M_ATLK_MCU_RST</text>
<text x="75.9" y="171.1">GND</text>
<text x="105.1" y="173.3">LD3</text>
<text x="105.1" y="169.8">LD2</text>
<text x="212.7" y="169.8">M_ATLK_SWDIO</text>
<text x="212.7" y="173.3">M_ATLK_SWCLK</text>
<text x="289.4" y="195.1">3V3</text>
<text x="353.9" y="193.8">LD1</text>
<text x="91.8" y="203.1">GND</text>
<text x="117.5" y="201.5">M_ATLK_SWO</text>
<text x="186.3" y="199.4">3V3</text>
<text x="164.7" y="207.3" transform="rotate(-90 164.7 207.3)">LD4</text>
<text x="353.8" y="206.1">LD2</text>
<text x="165.8" y="217.3">GND</text>
<text x="176.4" y="217.3">GND</text>
<text x="353.8" y="218.5">LD3</text>
<text x="353.8" y="230.8">LD4</text>
<text x="59.3" y="238">3V3</text>
<text x="203.7" y="238.1">3V3</text>
<text x="192.3" y="247.4">M-SWDIO</text>
<text x="192.3" y="250.9">M-SWCLK</text>
<text x="192.3" y="254.5">M-NRST</text>
<text x="58.7" y="266">GND</text>
<text x="203.6" y="268.7">GND</text>
</g>
<g font-size="2.5" fill="#000080">
<text x="170.5" y="38.3">0R</text>
<text x="170.5" y="45.3">0R</text>
<text x="106.2" y="63.5">USB_micro B</text>
<text x="335.7" y="94.4">330R</text>
<text x="335.7" y="99.7">330R</text>
<text x="335.7" y="105">330R</text>
<text x="335.7" y="110.3">330R</text>
<text x="335.7" y="119.1">330R</text>
<text x="115.3" y="120.5">AT32F403CCT6</text>
<text x="335.7" y="124.4">330R</text>
<text x="335.7" y="129.7">330R</text>
<text x="335.7" y="135">330R</text>
<text x="335.7" y="140.3">330R</text>
<text x="335.7" y="145.6">330R</text>
<text x="40.9" y="155.5">22pF</text>
<text x="335.7" y="150.9">330R</text>
<text x="79.7" y="160.7">22pF</text>
<text x="335.7" y="156.2">330R</text>
<text x="56.7" y="162.5">8MHz</text>
<text x="338.8" y="190">RED</text>
<text x="95.6" y="192.5">0.1uF</text>
<text x="338.3" y="202.7">GREEN</text>
<text x="338.5" y="215">BLUE</text>
<text x="304.1" y="227.1">1K</text>
<text x="338.2" y="227.4">YELLOW</text>
<text x="62.5" y="253.9">4.7uF</text>
<text x="73" y="253.9">0.1uF</text>
<text x="83.6" y="253.9">0.1uF</text>
<text x="96" y="253.9">0.1uF</text>
<text x="106.6" y="253.9">0.1uF</text>
<text x="117.1" y="253.9">0.1uF</text>
</g>
<g font-size="2.5" fill="#800000">
<text x="242.5" y="45.2">GND</text>
<text x="126" y="69.9">GND</text>
</g>
<g font-size="2.1" fill="#00f">
<text x="326.7" y="193.1">+</text>
<text x="326.7" y="205.5">+</text>
<text x="326.7" y="217.8">+</text>
<text x="326.7" y="230.2">+</text>
</g>
<g font-size="1.8" fill="#00f">
<text x="114" y="22.2">Chassis</text>
<text x="114" y="25.8">Chassis</text>
<text x="114.6" y="32.5">GND</text>
<text x="116.8" y="36">ID</text>
<text x="116.2" y="39.5">D+</text>
<text x="113.7" y="46.6">VBUS</text>
<text x="116.7" y="43">D-</text>
<text x="114" y="53.6">Chassis</text>
<text x="114" y="57.2">Chassis</text>
</g>
</svg>
